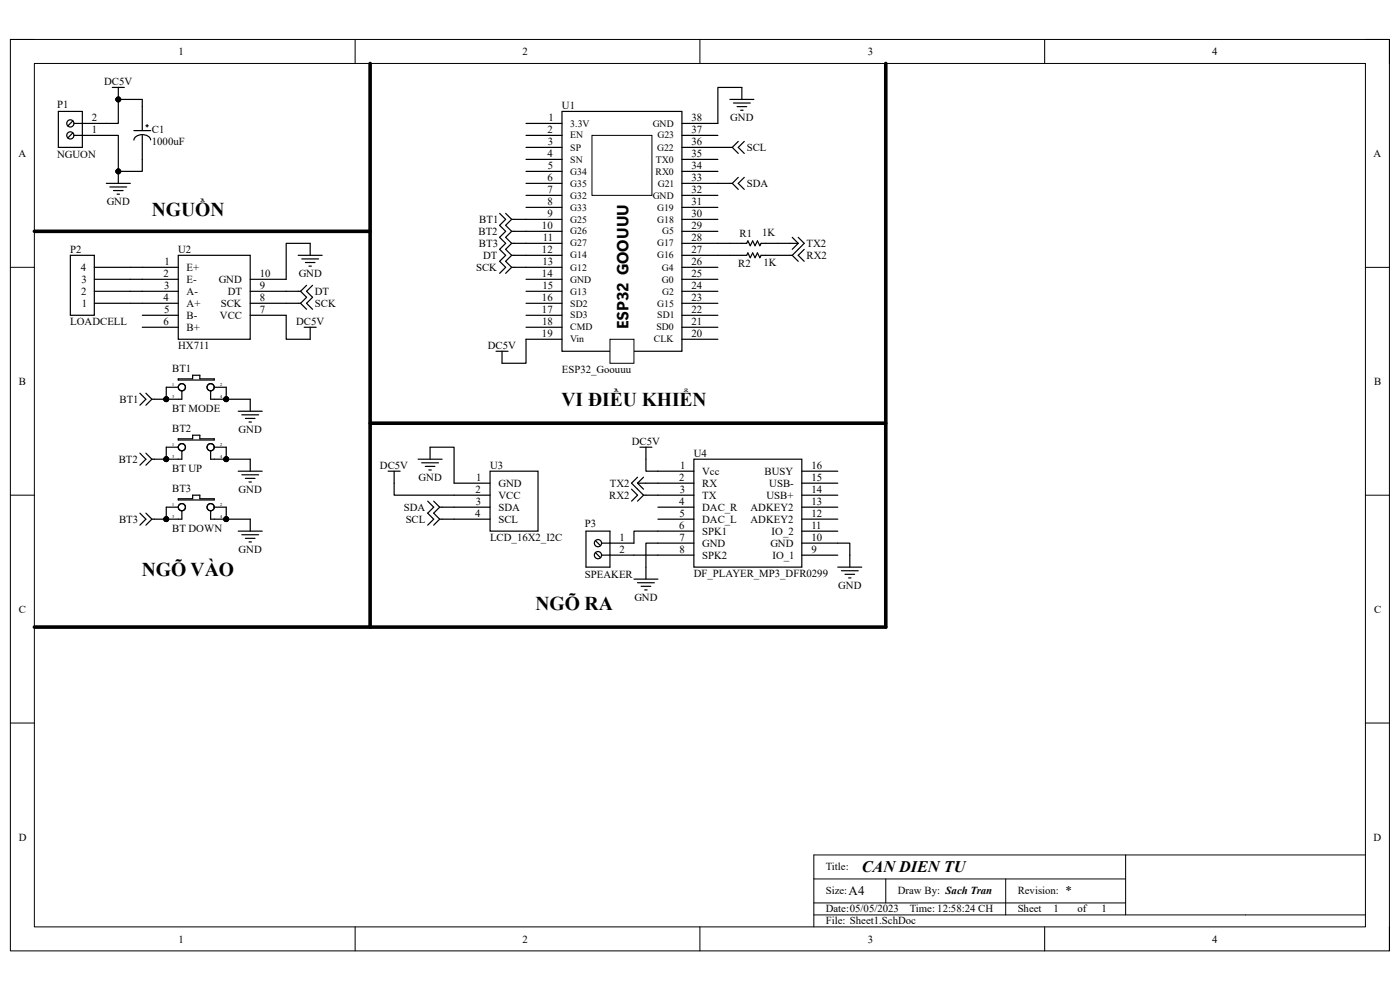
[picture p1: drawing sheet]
<svg xmlns="http://www.w3.org/2000/svg" width="297mm" height="210mm" viewBox="0 0 297 210" stroke-linecap="round" stroke-linejoin="round" font-family="sans-serif">
<path d="M2.2 8.4h292.6v193.3h-292.6z" fill="none" stroke="#000" stroke-width=".21"/>
<path d="M7.3 13.5h282.4v183.1h-282.4z" fill-rule="evenodd" fill="#fff"/>
<g fill="none" stroke="#000" stroke-width=".21">
<path d="M2.2 8.4h5.1M7.3 13.5h282.4v183.1h-282.4zM75.3 8.4v5.1M148.5 8.4v5.1M221.6 8.4v5.1M289.7 8.4h5.1v5.1M2.2 56.7h5.1M289.7 56.7h5.1M2.2 105h5.1M289.7 105.1h5.1M2.2 153.4h5.1M289.7 153.4h5.1"/>
<path d="M75.3 196.6v5.1M148.5 196.6v5.1M172.7 186.5h66.1M172.7 194.1h117M172.7 191.5h66.1M187.9 186.5v5M213.4 186.5v7.6M221.6 196.6v5.1M238.8 181.4v12.7M289.7 181.4h-117v15.2M294.8 196.6v5.1"/>
</g>
<path d="M17.5 28.7h5.1M17.5 26.2h5.1" fill="none" stroke="#000" stroke-width=".25"/>
<circle cx="14.9" cy="28.7" r=".76" fill="#fff"/>
<g fill="none" stroke="#000" stroke-width=".25">
<path d="M15.5 28.2l-1.1 1.1"/>
<circle cx="14.9" cy="28.7" r=".76"/>
</g>
<circle cx="14.9" cy="26.2" r=".76" fill="#fff"/>
<g fill="none" stroke="#000" stroke-width=".25">
<path d="M12.4 23.6h5.1v7.7h-5.1zM15.5 25.6l-1.1 1.1M15.7 28.7h1.8M15.7 26.2h1.8"/>
<circle cx="14.9" cy="26.2" r=".76"/>
</g>
<path d="M37.8 54.2h15.3v17.8h-15.3z" fill-rule="evenodd" fill="#fff"/>
<path d="M30.2 59.3h7.6M30.2 56.7h7.6M37.8 54.2h15.3v17.8h-15.3zM53.1 59.3h7.6M30.2 61.8h7.6M30.2 64.3h7.6M30.2 66.9h7.6M30.2 69.4h7.6M53.1 61.8h7.6M53.1 64.3h7.6M53.1 66.9h7.6" fill="none" stroke="#000" stroke-width=".25"/>
<path d="M14.9 54.2h5.1v12.7h-5.1z" fill-rule="evenodd" fill="#fff"/>
<g fill="none" stroke="#000" stroke-width=".25">
<path d="M23.8 18.5h2.6M25.1 18.5v2.6M157.4 18.5v2.6M22.6 38.9h5M23.3 39.7h3.6M25.1 36.4v2.5M154.8 38.9h.6M154.8 21.1h5.1M154.8 31.3h.6M155.4 31.3l1.2 1.2M155.4 38.9l1.2 1.3M155.6 21.9h3.6"/>
<path d="M156.4 22.6h2M156.6 30l-1.2 1.3M156.6 37.6l-1.2 1.3M157.1 23.4h.5M157.9 30l-1.3 1.3 1.3 1.2M157.9 37.6l-1.3 1.3 1.3 1.3M14.9 54.2h5.1v12.7h-5.1zM20 59.3h7.6M20 56.7h7.6M24.1 40.4h2M24.8 41.2h.6M63.3 54.2h5"/>
<path d="M64 54.9h3.6M64.8 55.7h2M65.5 56.5h.6M65.8 51.6v2.6M20 64.3h7.6M20 61.8h7.6M63.3 64.3h.5M63.3 61.8h.5M63.8 61.8l1.2 1.3-1.2 1.2M63.8 64.3l1.2 1.3M64.5 69.4h2.6M65 60.5l-1.2 1.3"/>
<path d="M65.8 69.4v2.6M66.3 60.5l-1.3 1.3 1.3 1.3-1.3 1.2 1.3 1.3M105.2 74.5h2.6M106.5 74.5v2.6M29.7 83.4l1.3 1.3-1.3 1.3M29.7 96.1l1.3 1.3-1.3 1.3M31 83.4l1.2 1.3M31 96.1l1.2 1.3M32.2 84.7h.5M32.2 84.7l-1.2 1.3M32.2 97.4h.5M32.2 97.4l-1.2 1.3"/>
<path d="M35.3 82.1h2.5M35.3 94.9h2.5M37.8 80.4h3.1v-.8h1.5v.8h3.1v.2h-7.7zM37.8 93.1h3.1v-.8h1.5v.8h3.1v.2h-7.7zM38.6 82.9v1.8h-3.3M38.6 95.6v1.8h-3.3M44.7 82.9v1.8h3.3M44.7 95.6v1.8h3.3M45.5 82.1h2.5M45.5 94.9h2.5M50.5 87.2h5.1M50.5 100h5.1"/>
<path d="M51.3 88h3.6M52.1 88.8h2M52.8 89.5h.5M53.1 84.7v2.5M53.1 97.4v2.6M82.3 100h2.6M83.6 100v2.5M88.7 97.4h5.1M89.5 98.2h3.5M90.2 98.9h2.1M91 99.7h.5M91.2 94.9v2.5"/>
<path d="M29.7 108.9l1.3 1.2-1.3 1.3M31 108.9l1.2 1.2M32.2 110.1h.5M32.2 110.1l-1.2 1.3M35.3 107.6h2.5M37.8 105.8h3.1v-.8h1.5v.8h3.1v.3h-7.7zM38.6 108.4v1.7h-3.3M44.7 108.4v1.7h3.3M45.5 107.6h2.5M50.5 112.7h5.1M51.3 100.7h3.6M51.3 113.4h3.6"/>
<path d="M52.1 101.5h2M52.1 114.2h2M52.8 102.2h.5M52.8 115h.5M53.1 110.1v2.6M90.7 106.3l1.3 1.3-1.3 1.3 1.3 1.2-1.3 1.3M92 106.3l1.3 1.3M93.3 107.6h.5M93.3 110.1h.5M93.3 107.6l-1.3 1.3 1.3 1.2M93.3 110.1l-1.3 1.3"/>
<circle cx="38.6" cy="94.9" r=".76"/>
<circle cx="38.6" cy="82.1" r=".76"/>
<circle cx="44.7" cy="82.1" r=".76"/>
<circle cx="44.7" cy="94.9" r=".76"/>
<circle cx="38.6" cy="107.6" r=".76"/>
<circle cx="44.7" cy="107.6" r=".76"/>
</g>
<g fill="#000">
<circle cx="25.1" cy="21.1" r=".51"/>
<circle cx="25.1" cy="36.4" r=".51"/>
<circle cx="35.3" cy="84.7" r=".51"/>
<circle cx="35.3" cy="97.4" r=".51"/>
<circle cx="48" cy="84.7" r=".51"/>
<circle cx="48" cy="97.4" r=".51"/>
<circle cx="35.3" cy="110.1" r=".51"/>
<circle cx="48" cy="110.1" r=".51"/>
</g>
<g fill="none" stroke="#000" stroke-width=".21">
<circle cx="25.1" cy="21.1" r=".51"/>
<circle cx="25.1" cy="36.4" r=".51"/>
<circle cx="35.3" cy="84.7" r=".51"/>
<circle cx="35.3" cy="97.4" r=".51"/>
<circle cx="48" cy="84.7" r=".51"/>
<circle cx="48" cy="97.4" r=".51"/>
<circle cx="35.3" cy="110.1" r=".51"/>
<circle cx="48" cy="110.1" r=".51"/>
</g>
<path d="M78.5 13.5v119.5M187.9 13.5v119.5h-180.6M7.3 49.1h71.2M78.5 89.8h109.4" fill="none" stroke="#000" stroke-width=".76"/>
<path d="M119.2 23.6h25.5v50.9h-25.5z" fill-rule="evenodd" fill="#fff"/>
<g fill="none" stroke="#000" stroke-width=".25">
<path d="M111.6 26.2h7.6M111.6 28.7h7.6M111.6 31.3h7.6M111.6 33.8h7.6M111.6 36.4h7.6M111.6 38.9h7.6M119.2 23.6h25.5v50.9h-25.5zM144.7 26.2h7.6M144.7 28.7h7.6M144.7 31.3h7.6M144.7 33.8h7.6M144.7 36.4h7.6"/>
<path d="M144.7 38.9h7.6M111.6 41.4h7.6M111.6 44h7.6M111.6 46.5h7.6M111.6 49.1h7.6M111.6 51.6h7.6M111.6 54.2h7.6M111.6 56.7h7.6M111.6 59.3h7.6M144.7 41.4h7.6M144.7 44h7.6M144.7 46.5h7.6"/>
<path d="M144.7 49.1h7.6M144.7 51.6h7.6M144.7 54.2h7.6M144.7 56.7h7.6M144.7 59.3h7.6M111.6 61.8h7.6M111.6 64.3h7.6M111.6 66.9h7.6M111.6 69.4h7.6M111.6 72h7.6M144.7 61.8h7.6M144.7 64.3h7.6"/>
<path d="M144.7 66.9h7.6M144.7 69.4h7.6M144.7 72h7.6"/>
</g>
<path d="M125.6 28.7h12.7v12.7h-12.7z" fill-rule="evenodd" fill="#fff"/>
<path d="M125.6 28.7h12.7v12.7h-12.7z" fill="none" stroke="#000" stroke-width=".21"/>
<path d="M129.4 72h5.1v5.1h-5.1z" fill-rule="evenodd" fill="#fff"/>
<path d="M129.4 72h5.1v5.1h-5.1z" fill="none" stroke="#000" stroke-width=".21"/>
<path d="M104 100h10.1v12.7h-10.1z" fill-rule="evenodd" fill="#fff"/>
<g fill="none" stroke="#000" stroke-width=".25">
<path d="M106 45.3l1.3 1.2-1.3 1.3 1.3 1.3-1.3 1.3 1.3 1.2-1.3 1.3 1.3 1.3-1.3 1.2 1.3 1.3-1.3 1.3M107.3 45.3l1.2 1.2M108.5 49.1l-1.2 1.3 1.2 1.2M108.5 46.5l-1.2 1.3 1.2 1.3M108.5 49.1h.6M108.5 51.6l-1.2 1.3 1.2 1.3M108.5 51.6h.6M108.5 46.5h.6M108.5 54.2l-1.2 1.2 1.2 1.3M108.5 54.2h.6M108.5 56.7l-1.2 1.3M108.5 56.7h.6"/>
<path d="M154.8 51.6h3.6l.3-.5 .5 1 .5-1 .5 1 .5-1 .5 1 .3-.5h3.5M154.8 54.2h3.6l.3-.5 .5 1 .5-1 .5 1 .5-1 .5 1 .3-.5h3.5M167.6 51.6h1.7M167.6 54.2h.5M168.1 54.2l1.2 1.2M168.1 50.4l1.2 1.2M169.3 50.4l1.3 1.2-2.5 2.6M169.3 51.6l-1.2 1.3M170.6 52.9l-1.3 1.3 1.3 1.2M104 100h10.1v12.7h-10.1zM96.3 102.5h7.7M96.3 105h7.7"/>
<path d="M96.3 107.6h7.7M96.3 110.1h7.7"/>
</g>
<path d="M147.2 97.4h22.9v22.9h-22.9z" fill-rule="evenodd" fill="#fff"/>
<g fill="none" stroke="#000" stroke-width=".25">
<path d="M135.8 94.9h2.5M137 94.9v2.5M139.6 100h7.6M147.2 97.4h22.9v22.9h-22.9zM170.1 100h7.6M129.4 115.2h5.1M129.4 117.8h5.1M134 103.8l1.3 1.2-1.3 1.3M135.3 102.5h1.7M135.3 101.2l-1.3 1.3 2.5 2.5M135.3 102.5l1.2 1.3M136.5 105h.5"/>
<path d="M136.5 105l-1.2 1.3M136.5 101.2l-1.2 1.3M139.6 102.5h7.6M139.6 105h7.6M139.6 107.6h7.6M139.6 110.1h7.6M139.6 112.7h7.6M139.6 115.2h7.6M139.6 117.8h7.6M170.1 102.5h7.6M170.1 105.1h7.6M170.1 107.6h7.6"/>
<path d="M170.1 115.2h7.6M170.1 117.8h7.6M170.1 112.7h7.6M170.1 110.1h7.6M180.3 117.8v2.5M177.7 120.3h5.1M178.5 121.1h3.6M179.3 121.8h2M180 122.6h.5"/>
</g>
<circle cx="126.9" cy="115.2" r=".76" fill="#fff"/>
<g fill="none" stroke="#000" stroke-width=".25">
<path d="M126.3 114.7l1.1 1.1"/>
<circle cx="126.9" cy="115.2" r=".76"/>
</g>
<circle cx="126.9" cy="117.8" r=".76" fill="#fff"/>
<g fill="none" stroke="#000" stroke-width=".25">
<path d="M157.4 18.5h-5.1v7.7M22.6 28.7h2.5v7.7h5.1v-7.7M22.6 26.2h2.5v-5.1h5.1v6.6M28.4 27.7h3.6M31 26.7h.5M31.2 26.4v.5M32 29.7a1.96 1.96 0 0 0-1.8-1.1 1.96 1.96 0 0 0-1.8 1.1M152.3 31.3h2.5M152.3 38.9h2.5M27.6 56.7h2.6M27.6 59.3h2.6M65.8 51.6h-5.1v7.7"/>
<path d="M109.1 56.7h2.5M109.1 46.5h2.5M109.1 49.1h2.5M109.1 51.6h2.5M109.1 54.2h2.5M152.3 51.6h2.5M152.3 54.2h2.5M165 51.6h2.6M165 54.2h2.6M27.6 61.8h2.6M27.6 64.3h2.6M60.7 66.9v5.1h5.1"/>
<path d="M60.7 61.8h2.6M60.7 64.3h2.6M111.6 72v5.1h-5.1M35.3 82.1v2.6h-2.6M35.3 94.9v2.5h-2.6M48 82.1v2.6h5.1M48 94.9v2.5h5.1M91.2 94.9h5.1v7.6M137 97.4v2.6h2.6M35.3 107.6v2.5h-2.6M48 107.6v2.5h5.1M83.6 102.5v2.5h12.7"/>
<path d="M93.8 110.1h2.5M93.8 107.6h2.5M124.3 112.7h5.1v7.6h-5.1zM126.3 117.2l1.1 1.1M127.6 115.2h1.8M127.6 117.8h1.8M134.5 117.8h5.1M137 102.5h2.6M137 105h2.6M139.6 112.7h-5.1v2.5M139.6 115.2h-2.6v7.7M177.7 115.2h2.6v2.6"/>
<path d="M134.5 122.9h5.1M135.3 123.6h3.5M136 124.4h2.1M136.8 125.1h.5"/>
<circle cx="126.9" cy="117.8" r=".76"/>
</g>
<g fill="#000">
<circle cx="25.1" cy="21.1" r=".51"/>
<circle cx="25.1" cy="36.4" r=".51"/>
<circle cx="35.3" cy="84.7" r=".51"/>
<circle cx="35.3" cy="97.4" r=".51"/>
<circle cx="48" cy="84.7" r=".51"/>
<circle cx="48" cy="97.4" r=".51"/>
<circle cx="35.3" cy="110.1" r=".51"/>
<circle cx="48" cy="110.1" r=".51"/>
</g>
<g fill="none" stroke="#000" stroke-width=".21">
<circle cx="25.1" cy="21.1" r=".51"/>
<circle cx="25.1" cy="36.4" r=".51"/>
<circle cx="35.3" cy="84.7" r=".51"/>
<circle cx="35.3" cy="97.4" r=".51"/>
<circle cx="48" cy="84.7" r=".51"/>
<circle cx="48" cy="97.4" r=".51"/>
<circle cx="35.3" cy="110.1" r=".51"/>
<circle cx="48" cy="110.1" r=".51"/>
</g>
<g font-size="4.1">
<text x="32.2" y="45.9">NGUỒN</text>
<text x="119.1" y="86.1">VI ĐIỀU KHIỂN</text>
<text x="30.1" y="122.2">NGÕ VÀO</text>
<text x="113.6" y="129.3">NGÕ RA</text>
</g>
<g font-size="3.4">
<text x="133.3" y="69.8" transform="rotate(-90 133.3 69.8)">ESP32 GOOUUU</text>
<text x="182.8" y="185">CAN DIEN TU</text>
</g>
<g font-size="2.8">
<text x="180" y="189.9">A4</text>
<text x="226.1" y="189.9">*</text>
</g>
<g font-size="2.3">
<text x="37.9" y="11.7">1</text>
<text x="110.9" y="11.7">2</text>
<text x="184.1" y="11.7">3</text>
<text x="257.1" y="11.7">4</text>
<text x="12.1" y="22.9">P1</text>
<text x="22.1" y="18">DC5V</text>
<text x="119.2" y="23.1">U1</text>
<text x="19.5" y="28.2">1</text>
<text x="19.5" y="25.7">2</text>
<text x="32.2" y="28.2">C1</text>
<text x="116.1" y="28.2">2</text>
<text x="116.3" y="25.7">1</text>
<text x="146.7" y="28.2">37</text>
<text x="146.7" y="25.7">38</text>
<text x="154.9" y="25.7">GND</text>
<text x="3.9" y="33.3">A</text>
<text x="12.1" y="33.5">NGUON</text>
<text x="32.2" y="30.7">1000uF</text>
<text x="116.1" y="33.3">4</text>
<text x="116.2" y="35.9">5</text>
<text x="116.2" y="30.7">3</text>
<text x="146.7" y="35.9">34</text>
<text x="146.7" y="33.3">35</text>
<text x="146.7" y="30.7">36</text>
<text x="158.4" y="32">SCL</text>
<text x="291.4" y="33.3">A</text>
<text x="116.1" y="38.4">6</text>
<text x="116.2" y="40.9">7</text>
<text x="146.7" y="40.9">32</text>
<text x="146.7" y="38.4">33</text>
<text x="158.4" y="39.7">SDA</text>
<text x="22.6" y="43.5">GND</text>
<text x="101.7" y="47.3">BT1</text>
<text x="116.1" y="46">9</text>
<text x="116.2" y="43.5">8</text>
<text x="146.7" y="46">30</text>
<text x="146.7" y="43.5">31</text>
<text x="14.9" y="53.6">P2</text>
<text x="37.8" y="53.6">U2</text>
<text x="101.5" y="49.8">BT2</text>
<text x="101.6" y="52.4">BT3</text>
<text x="115" y="48.6">10</text>
<text x="115" y="53.6">12</text>
<text x="115.2" y="51.1">11</text>
<text x="146.7" y="53.6">27</text>
<text x="146.7" y="51.1">28</text>
<text x="146.7" y="48.6">29</text>
<text x="156.9" y="50.3">R1</text>
<text x="161.7" y="50.1">1K</text>
<text x="171.1" y="52.4">TX2</text>
<text x="17.1" y="57.4">4</text>
<text x="17.3" y="60">3</text>
<text x="34.7" y="58.7">2</text>
<text x="34.9" y="56.2">1</text>
<text x="39.6" y="57.4">E+</text>
<text x="39.6" y="60">E-</text>
<text x="46.4" y="60">GND</text>
<text x="55.1" y="58.7">10</text>
<text x="63.4" y="58.7">GND</text>
<text x="101" y="57.4">SCK</text>
<text x="102.5" y="54.9">DT</text>
<text x="115" y="58.7">14</text>
<text x="115.1" y="56.2">13</text>
<text x="146.7" y="58.7">25</text>
<text x="146.7" y="56.2">26</text>
<text x="156.6" y="56.7">R2</text>
<text x="162" y="56.4">1K</text>
<text x="171.1" y="54.9">RX2</text>
<text x="17.2" y="62.6">2</text>
<text x="17.4" y="65.1">1</text>
<text x="34.7" y="63.8">4</text>
<text x="34.8" y="61.3">3</text>
<text x="39.6" y="62.6">A-</text>
<text x="39.6" y="65.1">A+</text>
<text x="46.8" y="65.1">SCK</text>
<text x="48.3" y="62.6">DT</text>
<text x="55.1" y="61.3">9</text>
<text x="55.1" y="63.8">8</text>
<text x="66.8" y="62.6">DT</text>
<text x="66.8" y="65.1">SCK</text>
<text x="115" y="63.8">16</text>
<text x="115.1" y="61.3">15</text>
<text x="146.7" y="63.8">23</text>
<text x="146.7" y="61.3">24</text>
<text x="14.9" y="68.9">LOADCELL</text>
<text x="34.7" y="68.9">6</text>
<text x="34.8" y="66.4">5</text>
<text x="39.6" y="67.6">B-</text>
<text x="39.6" y="70.2">B+</text>
<text x="46.7" y="67.6">VCC</text>
<text x="55.1" y="66.4">7</text>
<text x="62.8" y="68.9">DC5V</text>
<text x="115" y="66.4">17</text>
<text x="115" y="71.5">19</text>
<text x="115" y="68.9">18</text>
<text x="146.7" y="71.5">20</text>
<text x="146.7" y="68.9">21</text>
<text x="146.7" y="66.4">22</text>
<text x="37.8" y="74">HX711</text>
<text x="103.5" y="74">DC5V</text>
<text x="4" y="81.6">B</text>
<text x="36.5" y="78.8">BT1</text>
<text x="119.2" y="79.1">ESP32_Goouuu</text>
<text x="291.5" y="81.6">B</text>
<text x="25.4" y="85.4">BT1</text>
<text x="36.5" y="87.5">BT MODE</text>
<text x="36.5" y="91.6">BT2</text>
<text x="50.6" y="91.8">GND</text>
<text x="134" y="94.4">DC5V</text>
<text x="25.2" y="98.2">BT2</text>
<text x="36.5" y="100.2">BT UP</text>
<text x="80.6" y="99.4">DC5V</text>
<text x="88.8" y="102">GND</text>
<text x="101" y="102">1</text>
<text x="104" y="99.4">U3</text>
<text x="144.1" y="102">2</text>
<text x="144.3" y="99.4">1</text>
<text x="147.2" y="96.9">U4</text>
<text x="149" y="100.7">Vcc</text>
<text x="162.2" y="100.7">BUSY</text>
<text x="172.1" y="102">15</text>
<text x="172.1" y="99.4">16</text>
<text x="36.5" y="104.3">BT3</text>
<text x="50.6" y="104.5">GND</text>
<text x="100.9" y="104.5">2</text>
<text x="101" y="107.1">3</text>
<text x="105.7" y="103.3">GND</text>
<text x="105.7" y="105.8">VCC</text>
<text x="129.2" y="105.8">RX2</text>
<text x="129.4" y="103.3">TX2</text>
<text x="144.1" y="107.1">4</text>
<text x="144.2" y="104.5">3</text>
<text x="149" y="103.3">RX</text>
<text x="149" y="105.8">TX</text>
<text x="162.6" y="105.8">USB+</text>
<text x="163.2" y="103.3">USB-</text>
<text x="172.1" y="107.1">13</text>
<text x="172.1" y="104.5">14</text>
<text x="25.3" y="110.9">BT3</text>
<text x="36.5" y="112.9">BT DOWN</text>
<text x="85.6" y="108.3">SDA</text>
<text x="86.1" y="110.9">SCL</text>
<text x="100.8" y="109.6">4</text>
<text x="105.7" y="108.3">SDA</text>
<text x="105.7" y="110.9">SCL</text>
<text x="124.1" y="111.9">P3</text>
<text x="144.1" y="112.1">6</text>
<text x="144.2" y="109.6">5</text>
<text x="149" y="108.3">DAC_R</text>
<text x="149" y="110.9">DAC_L</text>
<text x="149" y="113.4">SPK1</text>
<text x="159.2" y="110.9">ADKEY2</text>
<text x="159.2" y="108.3">ADKEY2</text>
<text x="163.7" y="113.4">IO_2</text>
<text x="172.1" y="112.1">11</text>
<text x="172.1" y="109.6">12</text>
<text x="50.6" y="117.3">GND</text>
<text x="104" y="114.7">LCD_16X2_I2C</text>
<text x="131.4" y="114.7">1</text>
<text x="131.4" y="117.3">2</text>
<text x="144.1" y="114.7">7</text>
<text x="144.1" y="117.3">8</text>
<text x="149" y="116">GND</text>
<text x="149" y="118.5">SPK2</text>
<text x="163.4" y="116">GND</text>
<text x="163.9" y="118.5">IO_1</text>
<text x="172.1" y="117.3">9</text>
<text x="172.1" y="114.7">10</text>
<text x="124.1" y="122.6">SPEAKER</text>
<text x="147.2" y="122.3">DF_PLAYER_MP3_DFR0299</text>
<text x="177.8" y="124.9">GND</text>
<text x="4" y="130">C</text>
<text x="134.6" y="127.4">GND</text>
<text x="291.5" y="130">C</text>
<text x="4" y="178.3">D</text>
<text x="291.4" y="178.3">D</text>
<text x="175.2" y="184.7">Title:</text>
<text x="175.2" y="189.7">Size:</text>
<text x="190.5" y="189.7">Draw By: Sach Tran</text>
<text x="215.9" y="189.7">Revision:</text>
<text x="175.2" y="193.5">Date:05/05/2023</text>
<text x="175.2" y="196.1">File: Sheet1.SchDoc</text>
<text x="193" y="193.5">Time: 12:58:24 CH</text>
<text x="215.9" y="193.5">Sheet</text>
<text x="223.5" y="193.5">1</text>
<text x="228.6" y="193.5">of</text>
<text x="233.7" y="193.5">1</text>
<text x="37.9" y="199.9">1</text>
<text x="110.9" y="199.9">2</text>
<text x="184.1" y="199.9">3</text>
<text x="257.1" y="199.9">4</text>
</g>
<g font-size="2.1">
<text x="121" y="26.8">3.3V</text>
<text x="121" y="29.4">EN</text>
<text x="138.5" y="26.8">GND</text>
<text x="139.5" y="29.4">G23</text>
<text x="121" y="32">SP</text>
<text x="121" y="34.5">SN</text>
<text x="139.1" y="34.5">TX0</text>
<text x="139.4" y="32">G22</text>
<text x="121" y="37">G34</text>
<text x="121" y="39.6">G35</text>
<text x="139.1" y="37">RX0</text>
<text x="139.6" y="39.6">G21</text>
<text x="121" y="42.1">G32</text>
<text x="121" y="44.7">G33</text>
<text x="121" y="47.2">G25</text>
<text x="138.5" y="42.1">GND</text>
<text x="139.4" y="44.7">G19</text>
<text x="139.4" y="47.2">G18</text>
<text x="121" y="49.7">G26</text>
<text x="121" y="52.3">G27</text>
<text x="139.4" y="52.3">G17</text>
<text x="140.5" y="49.7">G5</text>
<text x="121" y="54.8">G14</text>
<text x="121" y="57.4">G12</text>
<text x="121" y="59.9">GND</text>
<text x="139.4" y="54.8">G16</text>
<text x="140.4" y="59.9">G0</text>
<text x="140.4" y="57.4">G4</text>
<text x="121" y="62.5">G13</text>
<text x="121" y="65">SD2</text>
<text x="139.4" y="65">G15</text>
<text x="140.5" y="62.5">G2</text>
<text x="121" y="67.6">SD3</text>
<text x="121" y="70.1">CMD</text>
<text x="139.3" y="70.1">SD0</text>
<text x="139.4" y="67.6">SD1</text>
<text x="121" y="72.6">Vin</text>
<text x="138.7" y="72.6">CLK</text>
</g>
<g font-size=".9">
<text x="36.5" y="81.9">1</text>
<text x="46.7" y="81.9">2</text>
<text x="36.5" y="84.5">3</text>
<text x="46.7" y="84.5">4</text>
<text x="36.5" y="94.7">1</text>
<text x="46.7" y="94.7">2</text>
<text x="36.5" y="97.2">3</text>
<text x="46.7" y="97.2">4</text>
<text x="36.5" y="107.4">1</text>
<text x="46.7" y="107.4">2</text>
<text x="36.5" y="109.9">3</text>
<text x="46.7" y="109.9">4</text>
</g>
</svg>
